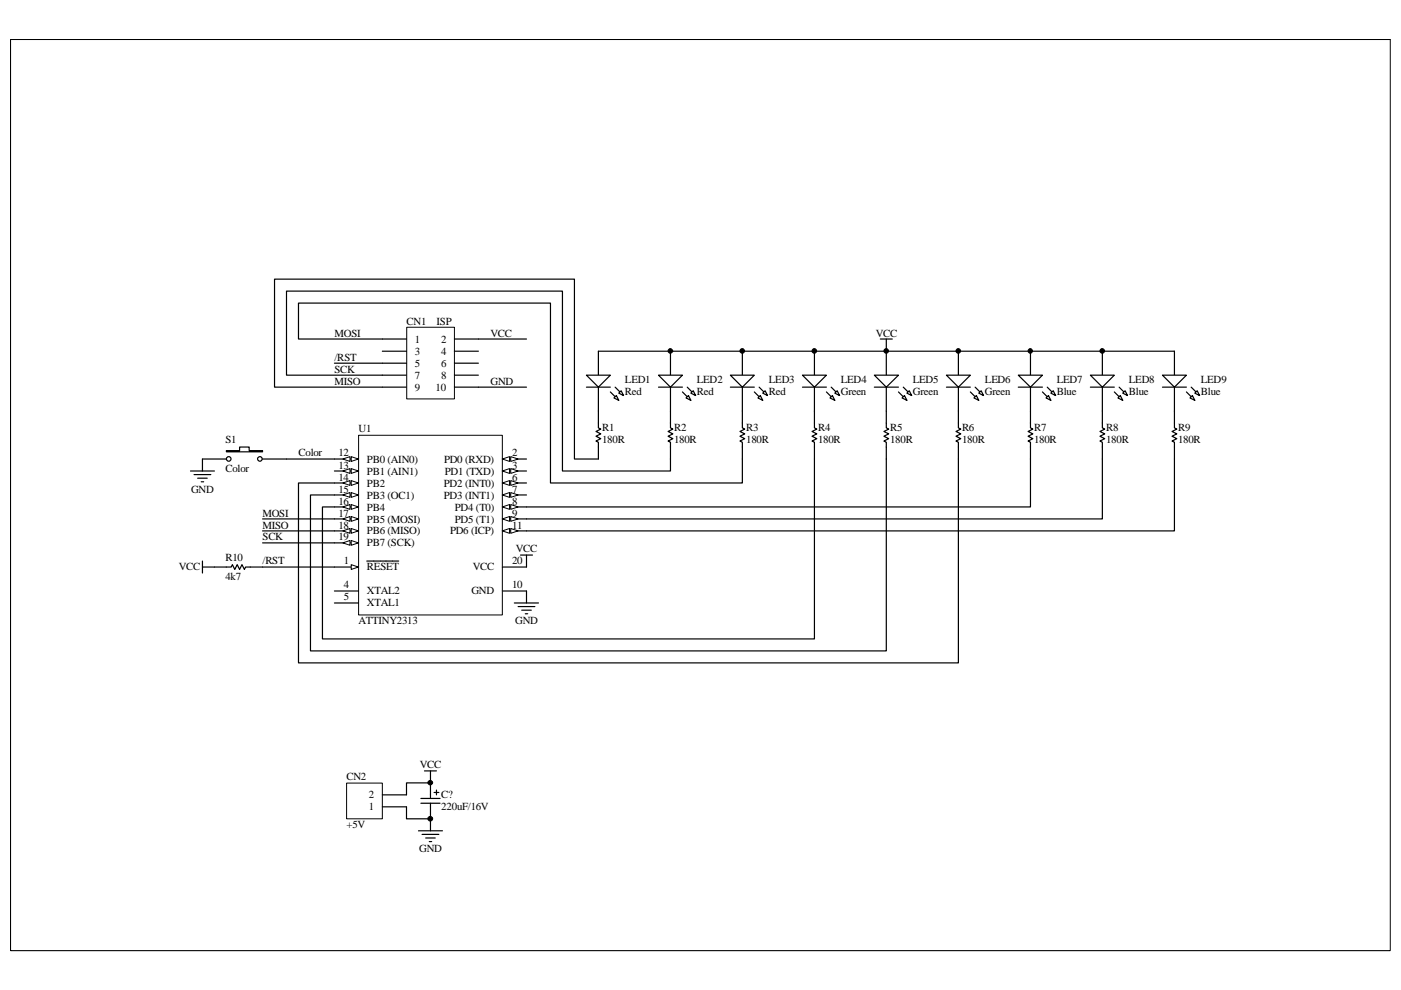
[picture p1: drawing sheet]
<svg xmlns="http://www.w3.org/2000/svg" width="297mm" height="210mm" viewBox="0 0 297 210" stroke-linecap="round" stroke-linejoin="round" font-family="sans-serif">
<path d="M2.2 8.4h292.6v193.1h-292.6z" fill="none" stroke="#000" stroke-width=".21"/>
<path d="M76.1 92.3h30.4v38.1h-30.4z" fill="#fff"/>
<path d="M76 92.3h30.5v38.1h-30.5z" fill="none" stroke="#000" stroke-width=".21"/>
<path d="M70.9 120.2h5.1" fill="none" stroke="#000" stroke-width=".25"/>
<path d="M74.5 119.7l1.5 .5-1.5 .5z" fill="#fff"/>
<path d="M74.5 119.7l1.5 .5-1.5 .5z" fill="none" stroke="#000" stroke-width=".21"/>
<path d="M106.5 97.3h5.1M77.8 119h6.7" fill="none" stroke="#000" stroke-width=".25"/>
<path d="M106.5 97.3l1.5-.5v1z" fill="#fff"/>
<path d="M106.5 97.3l1.5-.5v1z" fill="none" stroke="#000" stroke-width=".21"/>
<path d="M108.3 96.8l1.6 .5-1.6 .5z" fill="#fff"/>
<path d="M108.3 96.8l1.6 .5-1.6 .5z" fill="none" stroke="#000" stroke-width=".21"/>
<path d="M106.5 99.9h5.1" fill="none" stroke="#000" stroke-width=".25"/>
<path d="M106.5 99.9l1.5-.5v1z" fill="#fff"/>
<path d="M106.5 99.9l1.5-.5v1z" fill="none" stroke="#000" stroke-width=".21"/>
<path d="M108.3 99.4l1.6 .5-1.6 .5z" fill="#fff"/>
<path d="M108.3 99.4l1.6 .5-1.6 .5z" fill="none" stroke="#000" stroke-width=".21"/>
<path d="M106.5 102.4h5.1M70.9 125.3h5.1M70.9 127.8h5.1" fill="none" stroke="#000" stroke-width=".25"/>
<path d="M106.5 102.4l1.5-.5v1z" fill="#fff"/>
<path d="M106.5 102.4l1.5-.5v1z" fill="none" stroke="#000" stroke-width=".21"/>
<path d="M108.3 101.9l1.6 .5-1.6 .5z" fill="#fff"/>
<path d="M108.3 101.9l1.6 .5-1.6 .5z" fill="none" stroke="#000" stroke-width=".21"/>
<path d="M106.5 104.9h5.1" fill="none" stroke="#000" stroke-width=".25"/>
<path d="M106.5 104.9l1.5-.5v1.1z" fill="#fff"/>
<path d="M106.5 104.9l1.5-.5v1.1z" fill="none" stroke="#000" stroke-width=".21"/>
<path d="M108.3 104.4l1.6 .5-1.6 .6z" fill="#fff"/>
<path d="M108.3 104.4l1.6 .5-1.6 .6z" fill="none" stroke="#000" stroke-width=".21"/>
<path d="M106.5 107.5h5.1" fill="none" stroke="#000" stroke-width=".25"/>
<path d="M106.5 107.5l1.5-.5v1z" fill="#fff"/>
<path d="M106.5 107.5l1.5-.5v1z" fill="none" stroke="#000" stroke-width=".21"/>
<path d="M108.3 107l1.6 .5-1.6 .5z" fill="#fff"/>
<path d="M108.3 107l1.6 .5-1.6 .5z" fill="none" stroke="#000" stroke-width=".21"/>
<path d="M106.5 110h5.1" fill="none" stroke="#000" stroke-width=".25"/>
<path d="M106.5 110l1.5-.5v1z" fill="#fff"/>
<path d="M106.5 110l1.5-.5v1z" fill="none" stroke="#000" stroke-width=".21"/>
<path d="M108.3 109.5l1.6 .5-1.6 .5z" fill="#fff"/>
<path d="M108.3 109.5l1.6 .5-1.6 .5z" fill="none" stroke="#000" stroke-width=".21"/>
<path d="M106.5 112.6h5.1M106.5 125.3h5.1" fill="none" stroke="#000" stroke-width=".25"/>
<path d="M106.5 112.6l1.5-.5v1z" fill="#fff"/>
<path d="M106.5 112.6l1.5-.5v1z" fill="none" stroke="#000" stroke-width=".21"/>
<path d="M108.3 112.1l1.6 .5-1.6 .5z" fill="#fff"/>
<path d="M108.3 112.1l1.6 .5-1.6 .5z" fill="none" stroke="#000" stroke-width=".21"/>
<path d="M70.9 97.3h5.1" fill="none" stroke="#000" stroke-width=".25"/>
<path d="M74.5 96.8l1.5 .5-1.5 .5z" fill="#fff"/>
<path d="M74.5 96.8l1.5 .5-1.5 .5z" fill="none" stroke="#000" stroke-width=".21"/>
<path d="M72.7 97.3l1.5-.5v1z" fill="#fff"/>
<path d="M72.7 97.3l1.5-.5v1z" fill="none" stroke="#000" stroke-width=".21"/>
<path d="M70.9 99.9h5.1" fill="none" stroke="#000" stroke-width=".25"/>
<path d="M74.5 99.4l1.5 .5-1.5 .5z" fill="#fff"/>
<path d="M74.5 99.4l1.5 .5-1.5 .5z" fill="none" stroke="#000" stroke-width=".21"/>
<path d="M72.7 99.9l1.5-.5v1z" fill="#fff"/>
<path d="M72.7 99.9l1.5-.5v1z" fill="none" stroke="#000" stroke-width=".21"/>
<path d="M70.9 102.4h5.1" fill="none" stroke="#000" stroke-width=".25"/>
<path d="M74.5 101.9l1.5 .5-1.5 .5z" fill="#fff"/>
<path d="M74.5 101.9l1.5 .5-1.5 .5z" fill="none" stroke="#000" stroke-width=".21"/>
<path d="M72.7 102.4l1.5-.5v1z" fill="#fff"/>
<path d="M72.7 102.4l1.5-.5v1z" fill="none" stroke="#000" stroke-width=".21"/>
<path d="M70.9 104.9h5.1" fill="none" stroke="#000" stroke-width=".25"/>
<path d="M74.5 104.4l1.5 .5-1.5 .6z" fill="#fff"/>
<path d="M74.5 104.4l1.5 .5-1.5 .6z" fill="none" stroke="#000" stroke-width=".21"/>
<path d="M72.7 104.9l1.5-.5v1.1z" fill="#fff"/>
<path d="M72.7 104.9l1.5-.5v1.1z" fill="none" stroke="#000" stroke-width=".21"/>
<path d="M70.9 107.5h5.1" fill="none" stroke="#000" stroke-width=".25"/>
<path d="M74.5 107l1.5 .5-1.5 .5z" fill="#fff"/>
<path d="M74.5 107l1.5 .5-1.5 .5z" fill="none" stroke="#000" stroke-width=".21"/>
<path d="M72.7 107.5l1.5-.5v1z" fill="#fff"/>
<path d="M72.7 107.5l1.5-.5v1z" fill="none" stroke="#000" stroke-width=".21"/>
<path d="M70.9 110h5.1" fill="none" stroke="#000" stroke-width=".25"/>
<path d="M74.5 109.5l1.5 .5-1.5 .5z" fill="#fff"/>
<path d="M74.5 109.5l1.5 .5-1.5 .5z" fill="none" stroke="#000" stroke-width=".21"/>
<path d="M72.7 110l1.5-.5v1z" fill="#fff"/>
<path d="M72.7 110l1.5-.5v1z" fill="none" stroke="#000" stroke-width=".21"/>
<path d="M70.9 112.6h5.1" fill="none" stroke="#000" stroke-width=".25"/>
<path d="M74.5 112.1l1.5 .5-1.5 .5z" fill="#fff"/>
<path d="M74.5 112.1l1.5 .5-1.5 .5z" fill="none" stroke="#000" stroke-width=".21"/>
<path d="M72.7 112.6l1.5-.5v1z" fill="#fff"/>
<path d="M72.7 112.6l1.5-.5v1z" fill="none" stroke="#000" stroke-width=".21"/>
<path d="M70.9 115.1h5.1" fill="none" stroke="#000" stroke-width=".25"/>
<path d="M74.5 114.6l1.5 .5-1.5 .5z" fill="#fff"/>
<path d="M74.5 114.6l1.5 .5-1.5 .5z" fill="none" stroke="#000" stroke-width=".21"/>
<path d="M72.7 115.1l1.5-.5v1z" fill="#fff"/>
<path d="M72.7 115.1l1.5-.5v1z" fill="none" stroke="#000" stroke-width=".21"/>
<path d="M126.9 74.5v5M60.7 97.3h10.2M126.9 82.1v5.1M42.9 119v2.5M110.4 117.7h2.5M111.6 117.7v2.5h-5.1M42.9 120.2h6.1l.3-.5 .5 1 .5-1 .5 1 .5-1 .5 1 .3-.5h18.8M109 127.8h5.2M109.9 128.6h3.5M110.6 129.4h2M111.4 130.1h.5M111.6 125.3v2.5" fill="none" stroke="#000" stroke-width=".25"/>
<path d="M124.3 79.5h5.1l-2.5 2.6z" fill="#fff"/>
<path d="M124.3 79.5h5.1l-2.5 2.6zM129.4 83.1l1.8 1.8M130.4 82.1l1.8 1.8" fill="none" stroke="#000" stroke-width=".25"/>
<path d="M130.2 84.4l.5-.5 .5 1z" fill="#fff"/>
<path d="M130.2 84.4l.5-.5 .5 1z" fill="none" stroke="#000" stroke-width=".25"/>
<path d="M131.2 83.4l.5-.6 .5 1.1z" fill="#fff"/>
<path d="M142.2 74.5v5M124.3 82.1h5.1M126.9 87.2v3.5l.5 .3-1 .5 1 .5-1 .5 1 .5-1 .5 .5 .3v3.5M131.2 83.4l.5-.6 .5 1.1zM142.2 82.1v5.1" fill="none" stroke="#000" stroke-width=".25"/>
<path d="M139.6 79.5h5.1l-2.5 2.6z" fill="#fff"/>
<path d="M139.6 79.5h5.1l-2.5 2.6zM144.7 83.1l1.8 1.8M145.7 82.1l1.8 1.8" fill="none" stroke="#000" stroke-width=".25"/>
<path d="M145.5 84.4l.5-.5 .5 1z" fill="#fff"/>
<path d="M145.5 84.4l.5-.5 .5 1z" fill="none" stroke="#000" stroke-width=".25"/>
<path d="M146.5 83.4l.5-.6 .5 1.1z" fill="#fff"/>
<path d="M157.4 74.5v5M139.6 82.1h5.1M142.2 87.2v3.5l.5 .3-1.1 .5 1.1 .5-1.1 .5 1.1 .5-1.1 .5 .6 .3v3.5M146.5 83.4l.5-.6 .5 1.1zM157.4 82.1v5.1" fill="none" stroke="#000" stroke-width=".25"/>
<path d="M154.9 79.5h5l-2.5 2.6z" fill="#fff"/>
<path d="M154.9 79.5h5l-2.5 2.6zM159.9 83.1l1.8 1.8M160.9 82.1l1.8 1.8" fill="none" stroke="#000" stroke-width=".25"/>
<path d="M160.7 84.4l.5-.5 .5 1z" fill="#fff"/>
<path d="M160.7 84.4l.5-.5 .5 1z" fill="none" stroke="#000" stroke-width=".25"/>
<path d="M161.7 83.4l.5-.6 .5 1.1z" fill="#fff"/>
<path d="M172.7 74.5v5M154.9 82.1h5M157.4 87.2v3.5l.5 .3-1 .5 1 .5-1 .5 1 .5-1 .5 .5 .3v3.5M161.7 83.4l.5-.6 .5 1.1zM172.7 82.1v5.1" fill="none" stroke="#000" stroke-width=".25"/>
<path d="M170.1 79.5h5.1l-2.5 2.6z" fill="#fff"/>
<path d="M170.1 79.5h5.1l-2.5 2.6zM175.2 83.1l1.8 1.8M176.2 82.1l1.8 1.8" fill="none" stroke="#000" stroke-width=".25"/>
<path d="M176 84.4l.5-.5 .5 1z" fill="#fff"/>
<path d="M176 84.4l.5-.5 .5 1z" fill="none" stroke="#000" stroke-width=".25"/>
<path d="M177 83.4l.5-.6 .5 1.1z" fill="#fff"/>
<path d="M187.9 74.5v5M170.1 82.1h5.1M172.7 87.2v3.5l.5 .3-1 .5 1 .5-1 .5 1 .5-1 .5 .5 .3v3.5M177 83.4l.5-.6 .5 1.1zM187.9 82.1v5.1" fill="none" stroke="#000" stroke-width=".25"/>
<path d="M185.4 79.5h5.1l-2.6 2.6z" fill="#fff"/>
<path d="M185.4 79.5h5.1l-2.6 2.6zM190.5 83.1l1.8 1.8M191.5 82.1l1.8 1.8" fill="none" stroke="#000" stroke-width=".25"/>
<path d="M191.3 84.4l.5-.5 .5 1z" fill="#fff"/>
<path d="M191.3 84.4l.5-.5 .5 1z" fill="none" stroke="#000" stroke-width=".25"/>
<path d="M192.3 83.4l.5-.6 .5 1.1z" fill="#fff"/>
<path d="M203.2 74.5v5M185.4 82.1h5.1M187.9 87.2v3.5l.5 .3-1 .5 1 .5-1 .5 1 .5-1 .5 .5 .3v3.5M192.3 83.4l.5-.6 .5 1.1zM203.2 82.1v5.1" fill="none" stroke="#000" stroke-width=".25"/>
<path d="M200.7 79.5h5l-2.5 2.6z" fill="#fff"/>
<path d="M200.7 79.5h5l-2.5 2.6zM205.7 83.1l1.8 1.8M206.8 82.1l1.7 1.8" fill="none" stroke="#000" stroke-width=".25"/>
<path d="M206.5 84.4l.5-.5 .5 1z" fill="#fff"/>
<path d="M206.5 84.4l.5-.5 .5 1z" fill="none" stroke="#000" stroke-width=".25"/>
<path d="M207.5 83.4l.5-.6 .5 1.1z" fill="#fff"/>
<path d="M218.5 74.5v5M200.7 82.1h5M203.2 87.2v3.5l.5 .3-1 .5 1 .5-1 .5 1 .5-1 .5 .5 .3v3.5M207.5 83.4l.5-.6 .5 1.1zM218.5 82.1v5.1" fill="none" stroke="#000" stroke-width=".25"/>
<path d="M215.9 79.5h5.1l-2.5 2.6z" fill="#fff"/>
<path d="M215.9 79.5h5.1l-2.5 2.6zM221 83.1l1.8 1.8M222 82.1l1.8 1.8" fill="none" stroke="#000" stroke-width=".25"/>
<path d="M221.8 84.4l.5-.5 .5 1z" fill="#fff"/>
<path d="M221.8 84.4l.5-.5 .5 1z" fill="none" stroke="#000" stroke-width=".25"/>
<path d="M222.8 83.4l.5-.6 .5 1.1z" fill="#fff"/>
<path d="M233.7 74.5v5M215.9 82.1h5.1M218.5 87.2v3.5l.5 .3-1 .5 1 .5-1 .5 1 .5-1 .5 .5 .3v3.5M222.8 83.4l.5-.6 .5 1.1zM233.7 82.1v5.1" fill="none" stroke="#000" stroke-width=".25"/>
<path d="M231.2 79.5h5.1l-2.6 2.6z" fill="#fff"/>
<path d="M231.2 79.5h5.1l-2.6 2.6zM236.3 83.1l1.7 1.8M237.3 82.1l1.8 1.8" fill="none" stroke="#000" stroke-width=".25"/>
<path d="M237 84.4l.5-.5 .5 1z" fill="#fff"/>
<path d="M237 84.4l.5-.5 .5 1z" fill="none" stroke="#000" stroke-width=".25"/>
<path d="M238 83.4l.5-.6 .6 1.1z" fill="#fff"/>
<path d="M249 74.5v5M231.2 82.1h5.1M233.7 87.2v3.5l.5 .3-1 .5 1 .5-1 .5 1 .5-1 .5 .5 .3v3.5M238 83.4l.5-.6 .6 1.1zM249 82.1v5.1" fill="none" stroke="#000" stroke-width=".25"/>
<path d="M246.5 79.5h5l-2.5 2.6z" fill="#fff"/>
<path d="M246.5 79.5h5l-2.5 2.6zM251.5 83.1l1.8 1.8M252.6 82.1l1.7 1.8" fill="none" stroke="#000" stroke-width=".25"/>
<path d="M252.3 84.4l.5-.5 .5 1z" fill="#fff"/>
<path d="M252.3 84.4l.5-.5 .5 1z" fill="none" stroke="#000" stroke-width=".25"/>
<path d="M253.3 83.4l.5-.6 .5 1.1z" fill="#fff"/>
<path d="M42.9 97.3h5.1M55.7 97.3h5M246.5 82.1h5M249 87.2v3.5l.5 .3-1 .5 1 .5-1 .5 1 .5-1 .5 .5 .3v3.5M253.3 83.4l.5-.6 .5 1.1z" fill="none" stroke="#000" stroke-width=".25"/>
<path d="M48 95.5h2.8v-.7h2v.7h2.9v.3h-7.7z" fill-rule="evenodd" fill="#fff"/>
<g fill="none" stroke="#000" stroke-width=".25">
<path d="M126.9 74.5h122.1M186.6 71.9h2.6M187.9 71.9v2.6M40.4 99.9h5.1M42.9 97.3v2.6M48 95.5h2.8v-.7h2v.7h2.9v.3h-7.7zM41.1 100.6h3.6M41.9 101.4h2M42.7 102.2h.5"/>
<circle cx="48.5" cy="97.3" r=".49"/>
<circle cx="55.1" cy="97.3" r=".48"/>
</g>
<path d="M86.3 69.4h10v15.2h-10z" fill="#fff"/>
<path d="M86.2 69.4h10.1v15.2h-10.1z" fill="none" stroke="#000" stroke-width=".21"/>
<g fill="none" stroke="#000" stroke-width=".25">
<path d="M70.9 77h15.3M81.1 74.5h5.1M86.2 79.5h-25.5v-17.8h58.5v38.2h23v-2.6M86.2 71.9h-22.9v-7.6h53.4v38.1h40.7v-5.1M96.3 71.9h15.3M96.3 74.5h5.1M96.3 77h5.1M96.3 79.5h5.1M86.2 82.1h-28v-22.9h63.6v38.1h5.1M96.3 82.1h15.3M172.7 97.3v38.2h-104.3v-28h2.5M187.9 97.3v40.7h-122.1v-33.1h5.1"/>
<path d="M203.2 97.3v43.2h-139.9v-38.1h7.6M218.5 97.3v10.2h-106.9M233.7 97.3v12.7h-122.1M249 97.3v15.3h-137.4M55.7 110h15.2M55.7 112.6h15.2M55.7 115.1h15.2"/>
</g>
<path d="M73.5 166.1h7.6v7.5h-7.6z" fill="#fff"/>
<g fill="none" stroke="#000" stroke-width=".21">
<path d="M73.5 166h7.6v7.6h-7.6z"/>
<circle cx="142.1" cy="74.4" r=".49"/>
<circle cx="157.4" cy="74.4" r=".48"/>
<circle cx="172.7" cy="74.4" r=".49"/>
<circle cx="187.9" cy="74.4" r=".48"/>
<circle cx="203.2" cy="74.4" r=".49"/>
<circle cx="218.4" cy="74.4" r=".47"/>
<circle cx="233.7" cy="74.4" r=".49"/>
<circle cx="91.2" cy="173.6" r=".5"/>
<circle cx="91.2" cy="165.9" r=".49"/>
</g>
<g fill="none" stroke="#000" stroke-width=".25">
<path d="M81.1 171.1h5.1v2.5h5.1M88.7 176.1h5.1M89.2 169.3h4.1M89.2 170.3h4.1M89.5 176.9h3.5M90 163.4h2.5M90.3 177.7h2M91 178.4h.5M91.3 166h-5.1v2.5h-5.1M91.3 163.4v5.9M91.3 170.3v5.8M92 168h1"/>
<path d="M92.5 167.5v1"/>
</g>
<g fill="#000">
<circle cx="142.1" cy="74.4" r=".49"/>
<circle cx="157.4" cy="74.4" r=".48"/>
<circle cx="172.7" cy="74.4" r=".49"/>
<circle cx="187.9" cy="74.4" r=".48"/>
<circle cx="203.2" cy="74.4" r=".49"/>
<circle cx="218.4" cy="74.4" r=".47"/>
<circle cx="233.7" cy="74.4" r=".49"/>
<circle cx="91.2" cy="173.6" r=".5"/>
<circle cx="91.2" cy="165.9" r=".49"/>
</g>
<g font-size="2.3">
<text x="70.9" y="71.4">MOSI</text>
<text x="86.2" y="68.8">CN1</text>
<text x="92.5" y="68.8">ISP</text>
<text x="104" y="71.4">VCC</text>
<text x="185.7" y="71.4">VCC</text>
<text x="70.9" y="76.5">/RST</text>
<text x="88" y="72.6">1</text>
<text x="88" y="75.2">3</text>
<text x="88" y="77.7">5</text>
<text x="93.5" y="72.6">2</text>
<text x="93.5" y="75.2">4</text>
<text x="93.5" y="77.7">6</text>
<text x="70.9" y="79">SCK</text>
<text x="70.9" y="81.5">MISO</text>
<text x="88" y="80.3">7</text>
<text x="88" y="82.8">9</text>
<text x="92.4" y="82.8">10</text>
<text x="93.5" y="80.3">8</text>
<text x="104" y="81.5">GND</text>
<text x="132.5" y="81.3">LED1</text>
<text x="132.5" y="83.8">Red</text>
<text x="147.7" y="81.3">LED2</text>
<text x="147.7" y="83.8">Red</text>
<text x="163" y="81.3">LED3</text>
<text x="163" y="83.8">Red</text>
<text x="178.3" y="81.3">LED4</text>
<text x="178.3" y="83.8">Green</text>
<text x="193.5" y="81.3">LED5</text>
<text x="193.5" y="83.8">Green</text>
<text x="208.8" y="81.3">LED6</text>
<text x="208.8" y="83.8">Green</text>
<text x="224.1" y="81.3">LED7</text>
<text x="224.1" y="83.8">Blue</text>
<text x="239.3" y="81.3">LED8</text>
<text x="239.3" y="83.8">Blue</text>
<text x="254.6" y="81.3">LED9</text>
<text x="254.6" y="83.8">Blue</text>
<text x="47.8" y="94">S1</text>
<text x="76" y="91.7">U1</text>
<text x="127.7" y="91.4">R1</text>
<text x="127.7" y="94">180R</text>
<text x="142.9" y="91.4">R2</text>
<text x="142.9" y="94">180R</text>
<text x="158.2" y="91.4">R3</text>
<text x="158.2" y="94">180R</text>
<text x="173.4" y="91.4">R4</text>
<text x="173.4" y="94">180R</text>
<text x="188.7" y="91.4">R5</text>
<text x="188.7" y="94">180R</text>
<text x="204" y="91.4">R6</text>
<text x="204" y="94">180R</text>
<text x="219.2" y="91.4">R7</text>
<text x="219.2" y="94">180R</text>
<text x="234.5" y="91.4">R8</text>
<text x="234.5" y="94">180R</text>
<text x="249.8" y="91.4">R9</text>
<text x="249.8" y="94">180R</text>
<text x="47.8" y="100.1">Color</text>
<text x="63.3" y="96.8">Color</text>
<text x="71.8" y="96.8">12</text>
<text x="71.8" y="99.4">13</text>
<text x="71.8" y="101.9">14</text>
<text x="77.8" y="98.1">PB0 (AIN0)</text>
<text x="77.8" y="100.6">PB1 (AIN1)</text>
<text x="94.1" y="98.1">PD0 (RXD)</text>
<text x="94.3" y="100.6">PD1 (TXD)</text>
<text x="108.6" y="99.4">3</text>
<text x="108.6" y="101.9">6</text>
<text x="108.6" y="96.8">2</text>
<text x="40.5" y="104.4">GND</text>
<text x="71.8" y="104.4">15</text>
<text x="71.8" y="107">16</text>
<text x="77.8" y="103.2">PB2</text>
<text x="77.8" y="105.7">PB3 (OC1)</text>
<text x="94.1" y="103.2">PD2 (INT0)</text>
<text x="94.1" y="105.7">PD3 (INT1)</text>
<text x="108.6" y="107">8</text>
<text x="108.6" y="104.4">7</text>
<text x="55.7" y="109.5">MOSI</text>
<text x="55.7" y="112.1">MISO</text>
<text x="71.8" y="109.5">17</text>
<text x="71.8" y="112.1">18</text>
<text x="77.8" y="108.2">PB4</text>
<text x="77.8" y="110.8">PB5 (MOSI)</text>
<text x="77.8" y="113.3">PB6 (MISO)</text>
<text x="95.4" y="113.3">PD6 (ICP)</text>
<text x="96.4" y="108.2">PD4 (T0)</text>
<text x="96.4" y="110.8">PD5 (T1)</text>
<text x="108.6" y="109.5">9</text>
<text x="108.6" y="112.1">11</text>
<text x="47.8" y="118.9">R10</text>
<text x="55.7" y="119.7">/RST</text>
<text x="55.7" y="114.6">SCK</text>
<text x="71.8" y="114.6">19</text>
<text x="72.9" y="119.7">1</text>
<text x="77.8" y="115.9">PB7 (SCK)</text>
<text x="108.6" y="119.7">20</text>
<text x="109.4" y="117.1">VCC</text>
<text x="37.9" y="120.9">VCC</text>
<text x="47.8" y="123">4k7</text>
<text x="72.9" y="124.8">4</text>
<text x="77.8" y="120.9">RESET</text>
<text x="100.2" y="120.9">VCC</text>
<text x="108.6" y="124.8">10</text>
<text x="72.9" y="127.3">5</text>
<text x="77.8" y="126">XTAL2</text>
<text x="77.8" y="128.6">XTAL1</text>
<text x="99.9" y="126">GND</text>
<text x="76" y="132.4">ATTINY2313</text>
<text x="109.2" y="132.4">GND</text>
<text x="73.5" y="165.4">CN2</text>
<text x="89" y="162.9">VCC</text>
<text x="78.2" y="171.8">1</text>
<text x="78.2" y="169.2">2</text>
<text x="93.6" y="169.2">C?</text>
<text x="93.6" y="171.8">220uF/16V</text>
<text x="73.5" y="175.6">+5V</text>
<text x="88.9" y="180.7">GND</text>
</g>
</svg>
